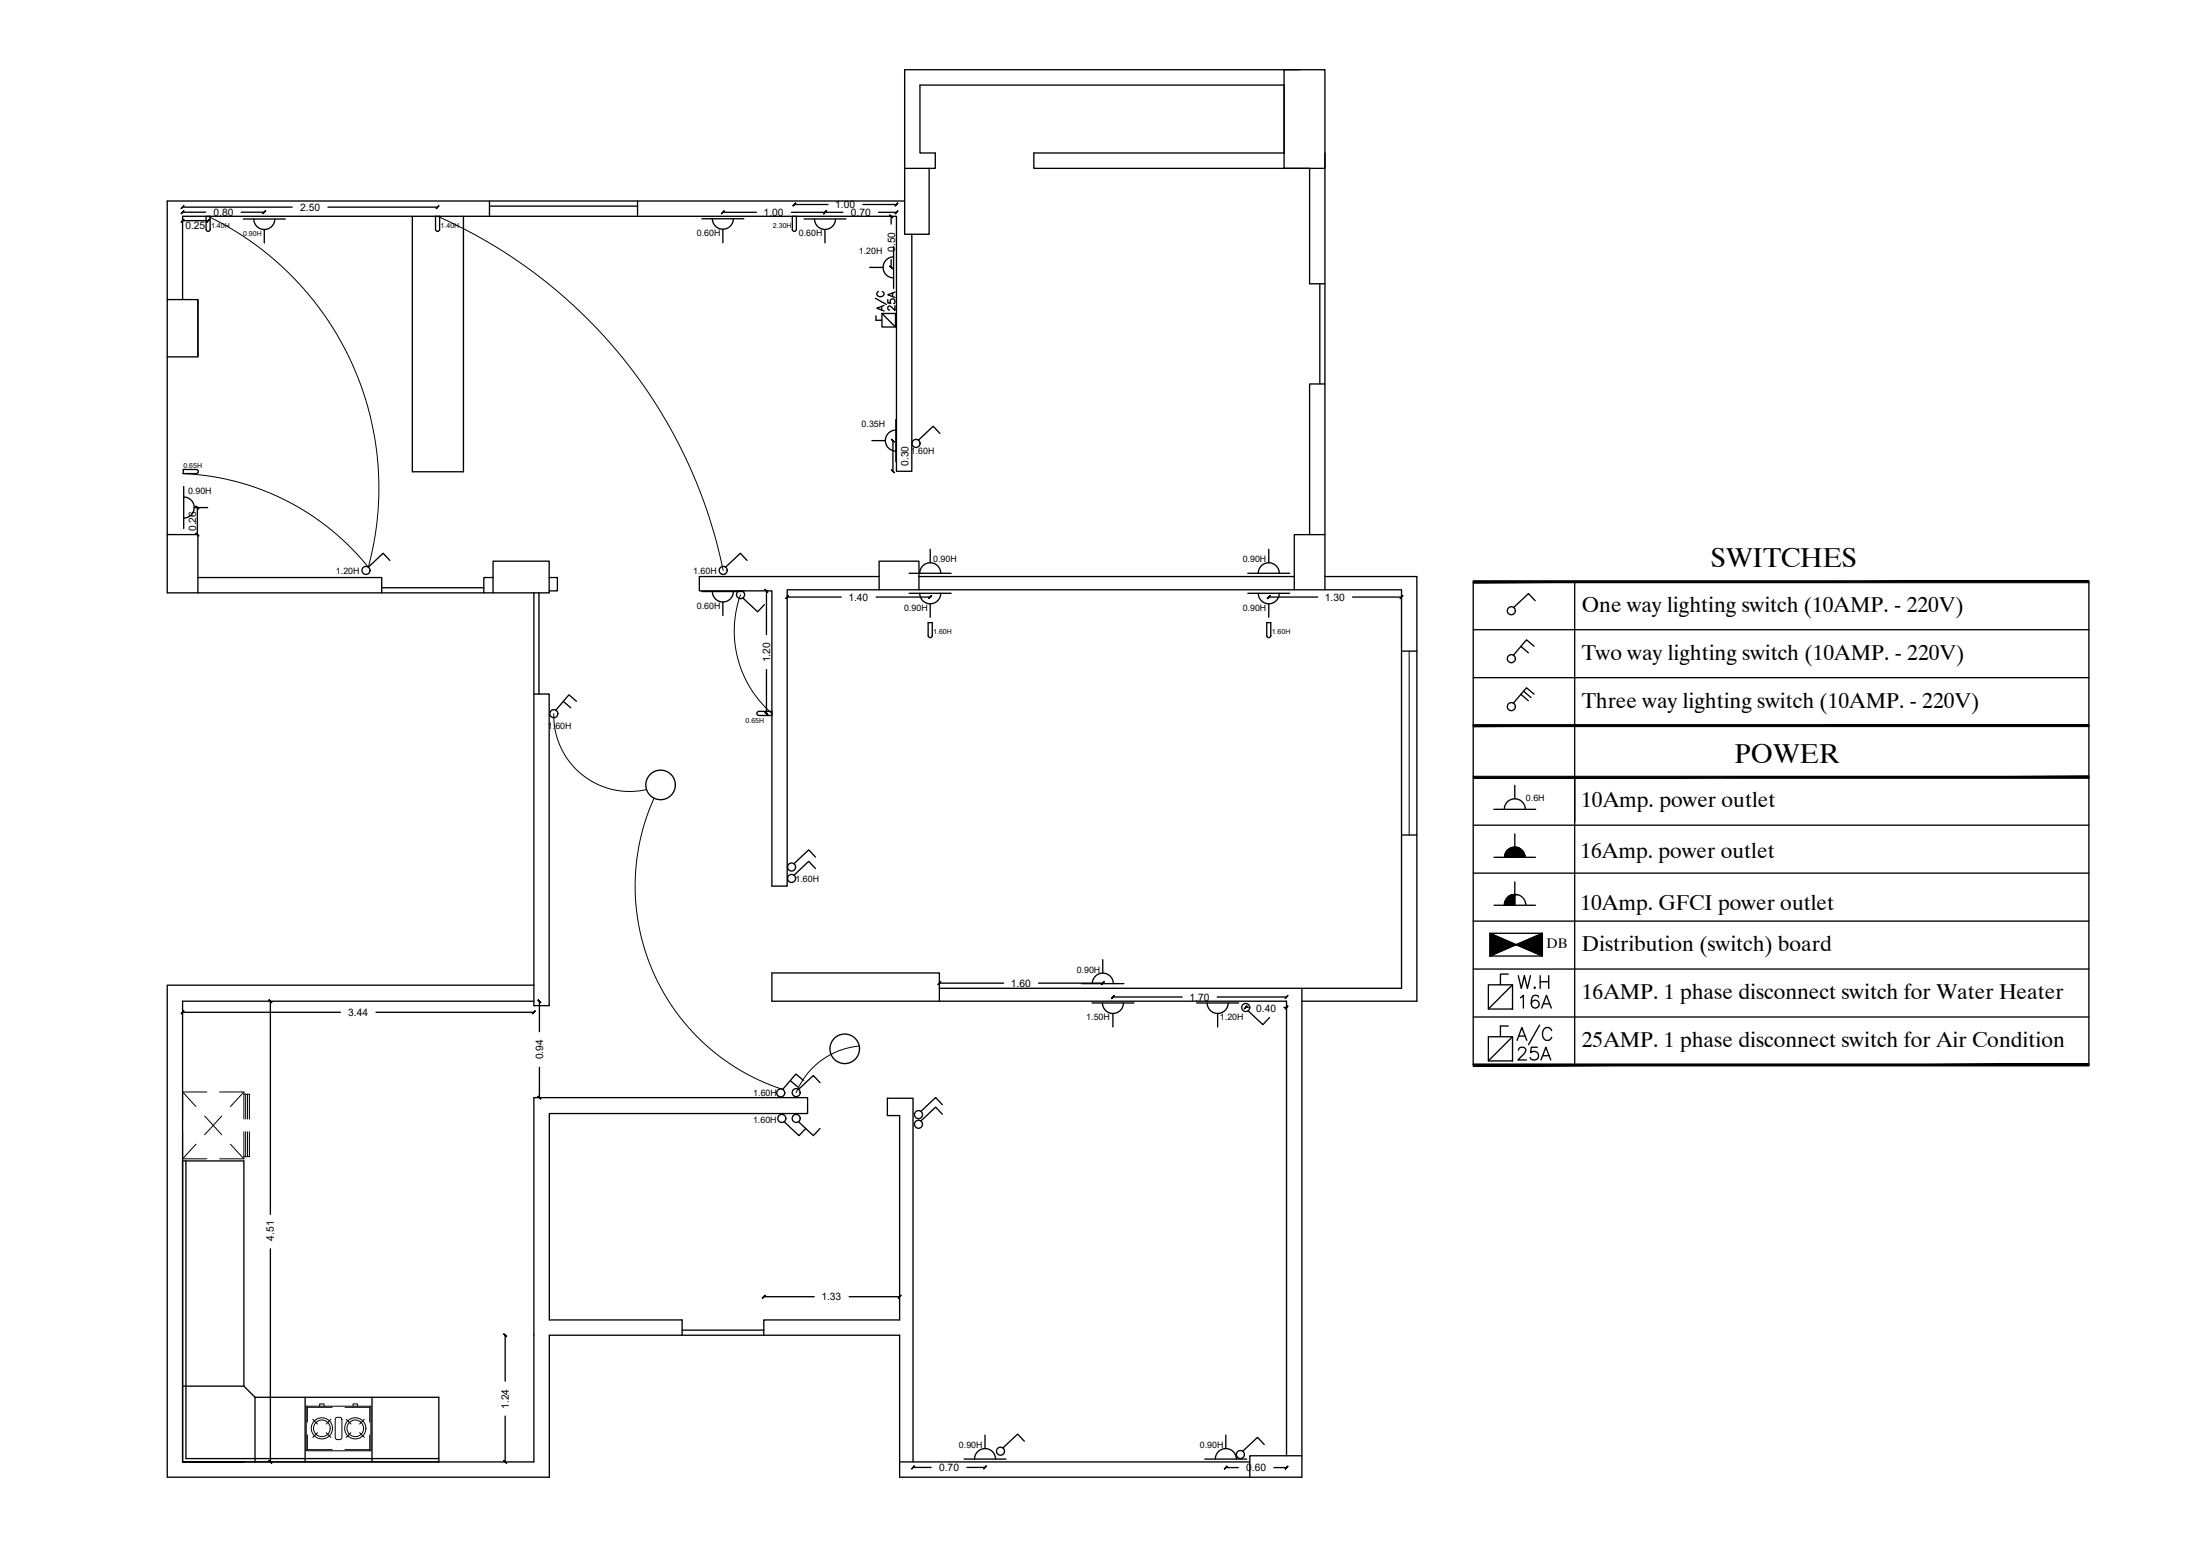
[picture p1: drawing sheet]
<svg xmlns="http://www.w3.org/2000/svg" width="420mm" height="297mm" viewBox="0 0 420 297" stroke-linecap="round" stroke-linejoin="round" font-family="sans-serif">
<!-- layer: 0 -->
<g fill="none" stroke="#000" stroke-width=".25">
<path d="M245.2 13.3h7.8v18.8h-7.8zM248.2 13.3h-75.4v31.4h4.7v-12.6M93.5 39.3h28.3M93.5 38.4v2.9M121.8 38.4v2.9M172.8 38.4h-140.9v74.8h73v-.4h1.5v-2.5h-1.5M172.8 32.1h5.8v-2.9h-2.9v-13h69.5v13h-47.8v2.9h52.7v22.1h2.9M253 29.2v83.4M31.9 57.2h5.9v10.9h-5.9M37.8 57.2v10.9M78.8 41.3v48.8h9.7v-48.8M174.1 44.7v45.3h-2.9v-48.7h-136.3v15.9"/>
<path d="M252.1 54.2v19.1M253 73.3h-2.9v28.8M31.9 102.1h5.9v11.1M37.8 110.3h35.1v2.9M72.9 112.2h19.5M94.2 110.3h-1.8v2.9M102 113.2v78.8h2.9v-59.5h-2.9M102.9 113.2v19.3M104.9 112.8v-5.7h-10.7v6.1M167.9 112.6v-5.5h7.6v5.5M167.9 110.1h-34.3v2.7h13.8v56.4h2.9v-56.6h117.4v76.1h-88.3M175.5 110.1h71.7"/>
<path d="M253 102.1h-5.8v10.5M253 110.1h17.6v81h-22M267.7 124.3h2.9M267.7 159.4h2.9M102 191.1h-67.1v88h67.1v-69.6h52.2v3.1h-49.3v39.4h25.4v2.9M102 188.1h-70.1v93.9h73v-27.1h66.9v27.1h76.8v-93.3M179.4 191.1v-5.4h-32v5.4h98.3v86.8M169.5 209.6v3.4h2.3v39h-25.9v2.9M169.5 209.7h4.9v69.4M34.9 221.6h11.7v43M35.5 221.6v56.8h48.3M130.3 253.9h15.6"/>
<path d="M34.9 264.6h11.7M46.6 264.6l2.1 2.1M48.7 266.7h35.1v12.4h-48.9h11.7M48.7 266.7v12.4M58.3 266.7v12.4M71 266.7v12.4M171.8 279.1h66.9M248.6 277.9h-9.9v4.1"/>
<circle cx="126.2" cy="149.8" r="2.82"/>
<circle cx="161.3" cy="200.2" r="2.82"/>
</g>
<!-- layer: elect -->
<g fill="none" stroke="#000" stroke-width=".25">
<path d="M39.4 41.3h.7v2.5a.39 .39 0 0 1-.4 .4 .39 .39 0 0 1-.3-.4zM46.5 41.8h8M48.5 41.8a2.01 2.01 0 0 0 2 2 2.01 2.01 0 0 0 2-2M50.5 43.8v2.6M83.2 41.3h.8v2.5a.39 .39 0 0 1-.4 .4 .39 .39 0 0 1-.4-.4zM134 41.8h8.1M136 41.8a2.01 2.01 0 0 0 2.1 2 2.01 2.01 0 0 0 2-2M138 43.8v2.5M151.3 41.3h.8v2.5a.39 .39 0 0 1-.4 .4 .39 .39 0 0 1-.4-.4zM153.6 41.8h8M155.6 41.8a2.01 2.01 0 0 0 2 2 2.01 2.01 0 0 0 2-2M157.6 43.8v2.6"/>
<path d="M166.1 51.1h2.6M170.7 47v8.1M170.7 49a2.01 2.01 0 0 0-2 2 2.01 2.01 0 0 0 2 2.1M35.1 92.9v8M35.1 94.9a2.01 2.01 0 0 1 2 2 2.01 2.01 0 0 1-2 2M37.1 96.9h2.6M37.5 90.4a.39 .39 0 0 0 .4-.4 .39 .39 0 0 0-.4-.4h-2.5v.8h2.5M166.5 84.1h2.6M171.1 80.1v8M171.1 82.1a2.01 2.01 0 0 0-2 2 2.01 2.01 0 0 0 2 2M179.5 82.7l-1.3-1.3-2.8 2.6M74.5 107l-1.3-1.4-2.9 2.7"/>
<path d="M134 112.9h8.1M136 112.9a2.01 2.01 0 0 0 2.1 2 2.01 2.01 0 0 0 2-2M138 114.9v2.6M141.9 114.1l2.8 2.7 1.3-1.4M142.7 107l-1.3-1.4-2.8 2.7M173.6 113.3h8.1M173.6 109.4h8.1M175.7 113.3a2.01 2.01 0 0 0 2 2 2.01 2.01 0 0 0 2-2M175.7 109.4a2.01 2.01 0 0 1 2-2 2.01 2.01 0 0 1 2 2M177.7 104.9v2.5M177.7 115.3v2.5M238.3 113.3h8"/>
<path d="M238.3 109.4h8M240.3 113.3a2.01 2.01 0 0 0 2 2 2.01 2.01 0 0 0 2-2M240.3 109.4a2.01 2.01 0 0 1 2-2 2.01 2.01 0 0 1 2 2M242.3 104.9v2.5M242.3 115.3v2.5M281.4 111.1v92.2h117.5v-92.2M293.2 114.7l-1.3-1.4-2.8 2.7M300.7 111.1v92.2M107.6 133.9l1.4 1.2M110.1 133.9l-1.4-1.3-2.6 3M144.9 135.8h2.5v.8h-2.5M144.9 135.8a.39 .39 0 0 0-.4 .4 .39 .39 0 0 0 .4 .4"/>
<path d="M177.3 121.3v-2.4h.7v2.4M177.3 121.3a.39 .39 0 0 0 .4 .4 .39 .39 0 0 0 .3-.4M241.9 121.3a.39 .39 0 0 0 .4 .4 .39 .39 0 0 0 .4-.4M241.9 121.3v-2.4h.8v2.4M281.4 138.5h117.5M281.4 129.4h117.5M281.4 120.2h117.5M290.5 123.4l1.4 1.2M290.5 132.5l1.4 1.3M291 131.9l1.4 1.3M293 123.4l-1.5-1.3-2.5 3M293 132.5l-1.5-1.2-2.5 2.9"/>
<path d="M281.4 157.5h117.5M285.3 154.5h8M287.3 154.5a2.01 2.01 0 0 1 2-2 2.01 2.01 0 0 1 2 2M289.3 149.9v2.6M289.3 159.2v2.6M155.7 165.8l-1.3-1.4-2.8 2.7M155.7 163.6l-1.3-1.4-2.8 2.7M281.4 175.8h117.5M281.4 166.7h117.5M284.6 178.2l10 4.3M285.3 163.7h7.9M285.3 172.8h7.9"/>
<path d="M287.3 172.8a2.05 2.05 0 0 1 2.1-2.1 2.05 2.05 0 0 1 2 2.1M289.3 168.3v4.5M294.6 178.2l-10 4.3v-4.3h10v4.3h-10M206.6 187.8h8M208.5 191.5h8.1M208.6 187.8a2.01 2.01 0 0 1 2-2 2.01 2.01 0 0 1 2 2M210.5 191.5a2.01 2.01 0 0 0 2.1 2 2.01 2.01 0 0 0 2-2M210.6 183.2v2.6M212.5 193.5v2.5M228.5 191.5h8M230.5 191.5a2.01 2.01 0 0 0 2.1 2 2.01 2.01 0 0 0 2-2M232.5 193.5v2.5"/>
<path d="M238.4 193l2.8 2.6 1.3-1.4M281.4 194.1h117.5M281.4 185h117.5M284.2 188h4.7v4.6h-4.7zM284.2 197.9h4.7v4.6h-4.7zM288.1 186h-1.5v1.9M288.9 188l-4.7 4.6M288.9 197.9l-4.7 4.6M149.8 214.1l2.8 2.7 1.3-1.4M150.9 206.3l1.5 1.2M152.5 214.1l2.8 2.7 1.3-1.4M153.4 206.3l-1.4-1.3-2.5 3"/>
<path d="M156.6 206.7l-1.3-1.4-2.8 2.7M180 210.9l-1.3-1.4-2.8 2.7M180 212.7l-1.3-1.4-2.8 2.7M184.1 278.5h8M186.1 278.5a2.01 2.01 0 0 1 2-2 2.01 2.01 0 0 1 2 2M188.1 274v2.5M195.6 275.1l-1.2-1.3-2.9 2.6M230.1 278.5h8M232.1 278.5a2.01 2.01 0 0 1 2-2 2.01 2.01 0 0 1 2 2M234.1 274v2.5M241.4 275.8l-1.2-1.4-2.9 2.6"/>
<circle cx="174.9" cy="84.6" r=".77"/>
<circle cx="69.9" cy="108.9" r=".77"/>
<circle cx="138.1" cy="108.9" r=".77"/>
<circle cx="141.4" cy="113.5" r=".77"/>
<circle cx="288.6" cy="116.6" r=".77"/>
<circle cx="105.8" cy="136.2" r=".77"/>
<circle cx="288.6" cy="125.7" r=".77"/>
<circle cx="288.6" cy="134.9" r=".77"/>
<circle cx="151.2" cy="167.7" r=".77"/>
<circle cx="151.2" cy="165.5" r=".77"/>
<circle cx="237.9" cy="192.3" r=".77"/>
<circle cx="149.1" cy="208.6" r=".77"/>
<circle cx="149.3" cy="213.5" r=".77"/>
<circle cx="152.1" cy="208.6" r=".77"/>
<circle cx="152.1" cy="213.5" r=".77"/>
<circle cx="175.4" cy="212.8" r=".77"/>
<circle cx="175.4" cy="214.6" r=".77"/>
<circle cx="191.1" cy="277" r=".77"/>
<circle cx="236.9" cy="277.7" r=".77"/>
</g>
<g fill="#000" stroke="#000" stroke-width=".19">
<path d="M284.6 178.2l5 2.1h-5zM287.3 163.4l2 .3h-2zM289 170.8l.3-.1zM289.6 180.3l5-2.1v2.1zM284.6 180.3h5l-5 2.2zM289.6 180.3h5v2.2z"/>
<path d="M281.4 110.9v.3l117.5-.3zM281.4 111.2l117.5-.3v.3z"/>
<path d="M281.4 138.3v.4l117.5-.4zM281.4 138.7l117.5-.4v.4z"/>
<path d="M281.4 148.2v.4l117.5-.4zM281.4 148.6l117.5-.4v.4z"/>
<path d="M287.6 162.6l-.1 .2 1.8 .9zM287.5 162.8l1.8 .9-1.9-.6zM287.4 163.1l-.1 .3 2 .3z"/>
<path d="M288 162.2l1.3 1.5-1.1-1.7zM287.8 162.4l.2-.2 1.3 1.5zM287.8 162.4l-.2 .2 1.7 1.1z"/>
<path d="M288.7 161.8l.6 1.9-.3-2zM288.5 161.9l.2-.1 .6 1.9zM288.2 162l1.1 1.7-.8-1.8z"/>
<path d="M289 170.8h.3zM288.7 170.8h.6z"/>
<path d="M288.7 170.8l.6 .1v-.1zM288.5 170.9l.2-.1 .6 .1z"/>
<path d="M288.5 170.9l.8 .2v-.2zM288.2 171.1l.3-.2 .8 .2z"/>
<path d="M288.2 171.1l1.1 .2v-.2zM288 171.3l.2-.2 1.1 .2z"/>
<path d="M288 171.3l1.3 .2v-.2zM288 171.3l1.3 .2h-1.5z"/>
<path d="M287.8 171.5l1.5 .2v-.2zM287.8 171.5l1.5 .2h-1.7z"/>
<path d="M287.6 171.7l1.7 .3v-.3zM287.6 171.7l1.7 .3h-1.8z"/>
<path d="M287.5 172l1.8 .2v-.2zM287.5 172l1.8 .2h-1.9z"/>
<path d="M287.4 172.2l1.9 .3v-.3zM287.4 172.2l1.9 .3h-2z"/>
<path d="M287.3 172.5l2 .3v-.3zM287.3 172.5l2 .3h-2z"/>
<path d="M289.6 161.7l-.3 2 .5-1.9zM289.3 161.7h.3l-.3 2zM289 161.7l.3 2v-2z"/>
<path d="M290.4 162l-1.1 1.7 1.3-1.5zM290.1 161.9l.3 .1-1.1 1.7zM289.8 161.8l-.5 1.9 .8-1.8z"/>
<path d="M289.3 163.7l1.8-.9-.1-.2zM289.3 163.7l1.5-1.3 .2 .2zM290.6 162.2l-1.3 1.5 1.5-1.3z"/>
<path d="M289.3 163.7h2v-.3zM289.3 163.7l1.9-.6 .1 .3zM289.3 163.7l1.9-.6-.1-.3z"/>
<path d="M281.4 203.1v.4l117.5-.4zM281.4 203.5l117.5-.4v.4z"/>
</g>
<!-- layer: dim -->
<g fill="none" stroke="#000" stroke-width=".25">
<path d="M34.9 39.5h20.9M62.6 39.5h21M151.7 39h6.4M164.8 39h6.4M34.9 40.5h4.4M34.9 42.1h4.8M46.1 40.5h4.4M138 40.5h6.5M151.1 40.5h9.9M167.8 40.5h3.4M170.2 41.3v1.5M170.2 49.6v1.5"/>
<path d="M37.7 96.9v5.2M170.5 84.1v5.9M146.4 112.8v8.4M150.3 114h10.4M167.3 114h10.4M242.3 114h9.4M258.3 114h9.4M146.4 127.8v8.4M34.9 193.2h30.1M51.6 191.1v40.7M71.8 193.2h30.2M103 191.1v5.8"/>
<path d="M179.4 187.7h12.3M198.3 187.7h12.3M212.5 190.3h13.3M232.5 190.3h13.2M237.9 192.3h.5M245.2 192.3h.5M103 203.7v5.8M51.6 238.4v40.7M96.5 254.9v8.7M145.9 247.5h9.6M162.2 247.5h9.6M96.5 270.3v8.8"/>
<path d="M174.4 280.1h3.4M184.6 280.1h3.5M234.1 280.2h2.4M243.3 280.2h2.4"/>
</g>
<g fill="#000" stroke="#000" stroke-width=".19">
<path d="M35.1 39.3l-.5 .5zM35.1 39.3l-.5 .5z"/>
<path d="M83.8 39.3l-.5 .5zM83.8 39.3l-.5 .5z"/>
<path d="M151.9 38.7l-.4 .6zM151.4 39.3l.5-.6z"/>
<path d="M170.9 39.3l.5-.6zM171.4 38.7l-.4 .6z"/>
<path d="M35.1 40.2l-.5 .6zM34.6 40.7l.5-.5z"/>
<path d="M35.1 41.8l-.5 .6zM35.1 41.8l-.5 .6z"/>
<path d="M39.5 42.4l.5-.6zM40 41.8l-.5 .6z"/>
<path d="M50.7 40.2l-.5 .6zM50.7 40.2l-.5 .6z"/>
<path d="M138.3 40.2l-.5 .6zM137.8 40.8l.5-.6z"/>
<path d="M157.3 40.8l.5-.6zM157.8 40.2l-.5 .6z"/>
<path d="M157.8 40.2l-.5 .6zM157.3 40.8l.5-.6z"/>
<path d="M170 50.8l.5 .5zM169.9 50.8l.6 .5z"/>
<path d="M169.9 41.1l.6 .4zM169.9 41.1l.6 .4z"/>
<path d="M170.9 40.8l.5-.6zM171.4 40.2l-.4 .6z"/>
<path d="M37.4 96.7l.6 .4zM37.4 96.7l.6 .4z"/>
<path d="M170.2 89.7l.6 .5zM170.2 89.7l.6 .5z"/>
<path d="M170.2 83.9l.6 .5zM170.2 83.9l.6 .5z"/>
<path d="M37.4 101.8l.6 .5zM37.4 101.8l.6 .5z"/>
<path d="M146.1 112.6l.6 .4zM146.1 112.6l.6 .4z"/>
<path d="M150.6 113.7l-.5 .6zM150.6 113.7l-.5 .6z"/>
<path d="M177.9 113.7l-.5 .6zM177.9 113.7l-.5 .6z"/>
<path d="M242.5 113.7l-.4 .6zM242.5 113.7l-.4 .6z"/>
<path d="M267.4 114.2l.5-.5zM267.9 113.7l-.5 .6z"/>
<path d="M146.1 135.9l.6 .5zM146.1 136l.5 .5z"/>
<path d="M35.1 193l-.5 .5zM35.1 193l-.5 .5z"/>
<path d="M51.3 190.9l.6 .5zM51.3 190.9l.6 .5z"/>
<path d="M101.7 193.5l.5-.5zM102.2 193l-.5 .5z"/>
<path d="M102.7 190.9l.6 .5zM102.7 190.9l.6 .5z"/>
<path d="M179.6 187.4l-.4 .6zM179.6 187.4l-.4 .6z"/>
<path d="M210.9 187.4l-.5 .6zM210.9 187.4l-.5 .6z"/>
<path d="M212.8 190l-.5 .6zM212.8 190l-.5 .6z"/>
<path d="M238.1 192l-.4 .6zM238.1 192l-.4 .6z"/>
<path d="M245.4 190.6l.5-.6zM245.9 190l-.4 .6z"/>
<path d="M245.4 192.5l.5-.5zM245.9 192l-.4 .6z"/>
<path d="M102.8 209.2l.5 .6zM102.7 209.3l.6 .5z"/>
<path d="M96.2 254.7l.6 .4zM96.2 254.7l.6 .4z"/>
<path d="M146.1 247.2l-.5 .6zM146.1 247.2l-.5 .6z"/>
<path d="M172 247.2l-.4 .6zM172 247.2l-.4 .6z"/>
<path d="M51.4 278.8l.5 .5zM51.3 278.8l.6 .5z"/>
<path d="M96.2 278.8l.6 .5zM96.2 278.8l.6 .5z"/>
<path d="M174.6 279.8l-.5 .6zM174.6 279.8l-.5 .6z"/>
<path d="M234.3 279.9l-.4 .6zM233.8 280.4l.5-.5z"/>
<path d="M187.8 280.4l.6-.6zM188.4 279.8l-.5 .6z"/>
<path d="M245.4 280.4l.5-.5zM245.9 279.9l-.4 .6z"/>
</g>
<!-- layer: waier -->
<path d="M39.7 41.3a57.6 57.6 0 0 1 30.6 67 48.2 48.2 0 0 0-35.4-17.9M83.6 41.3a94.7 94.7 0 0 1 54.5 67.6M141.4 113.5a20.8 20.8 0 0 0 6 22.7M105.8 136.2a14.5 14.5 0 0 0 17.7 14.5M269.1 124.3v35.1M124.9 152.4a40.8 40.8 0 0 0 24.6 55.6M164.1 199.7a14.4 14.4 0 0 0-12 8.9" fill="none" stroke="#000" stroke-width=".19"/>
<!-- layer: NOI THAT -->
<g fill="none" stroke="#000" stroke-width=".19">
<path d="M34.9 216.1v5.1M34.9 208.5l2.5 2.7M37.4 218.4l-2.5 2.8M39.1 213l3.3 3.6M39.5 208.5h-4.6v5.1M41.9 208.5h4.7v5.1M42.4 213l-3.3 3.6M44 218.4l2.6 2.8M46.6 216.1v5.1h-4.7M46.6 208.9h1v4.7M46.6 208.5l-2.6 2.7M46.9 208.9v4.7"/>
<path d="M46.9 216.1v4.7M47.3 208.9v4.7M47.3 216.1v4.7M47.6 216.1v4.7h-1M34.9 221.2h4.6M58.5 268.4h12.3v8.6h-12.3zM58.7 273.9v2.8h4.7M59.7 270.9l.9 1M60.6 273.5l-.9 .9M61.9 268.4v-.4h-.9v.5M62.3 273.5l.9 .9M63.2 270.9l-.9 1"/>
<path d="M63.4 268.7h-4.7v2.8M64.1 270.7l.3-.1h.5l.4 .3v3.5l-.4 .4h-.6l-.3-.3v-3.5zM65.9 268.7h4.7v2.8M66.1 270.9l.9 1M67 273.5l-.9 .9M68.3 268.4v-.4h-.9v.5M68.7 273.5l.9 .9M69.6 270.9l-.9 1M70.6 273.9v2.8h-4.7"/>
<circle cx="61.5" cy="272.7" r="1.59"/>
<circle cx="61.5" cy="272.7" r="2.02"/>
<circle cx="67.9" cy="272.7" r="1.59"/>
<circle cx="67.9" cy="272.7" r="2.02"/>
</g>
<text font-size="7.5" x="288.6" y="200.7">A/C</text>
<g font-size="5.7">
<text x="288.6" y="189.8">W.H</text>
<text x="289.3" y="193.7">16A</text>
<text x="288.6" y="203.6">25A</text>
</g>
<text font-size="5.3" x="170" y="60.7" transform="rotate(-90 170 60.7)">A/C</text>
<g font-size="5.2">
<text x="326.7" y="108.3">SWITCHES</text>
<text x="331.2" y="145.6">POWER</text>
</g>
<text font-size="4.4" x="171.8" y="60.3" transform="rotate(-90 171.8 60.3)">25A</text>
<g font-size="4.1">
<text x="302.1" y="116.8">One way lighting switch (10AMP. - 220V)</text>
<text x="302.1" y="126">Two way lighting switch (10AMP. - 220V)</text>
<text x="302.1" y="135.1">Three way lighting switch (10AMP. - 220V)</text>
<text x="302" y="154.1">10Amp. power outlet</text>
<text x="301.8" y="163.9">16Amp. power outlet</text>
<text x="301.8" y="173.7">10Amp. GFCI power outlet</text>
<text x="302.1" y="181.5">Distribution (switch) board</text>
<text x="302.1" y="190.7">16AMP. 1 phase disconnect switch for Water Heater</text>
<text x="302.1" y="199.8">25AMP. 1 phase disconnect switch for Air Condition</text>
</g>
<text font-size="2.7" x="295.4" y="181">DB</text>
<g font-size="2">
<text x="40.8" y="41.2">0.80</text>
<text x="57.3" y="40.2">2.50</text>
<text x="145.8" y="41.2">1.00</text>
<text x="159.5" y="39.7">1.00</text>
<text x="162.5" y="41.2">0.70</text>
<text x="35.4" y="43.8">0.25</text>
<text x="170.9" y="48.1" transform="rotate(-90 170.9 48.1)">0.50</text>
<text x="173.5" y="88.9" transform="rotate(-90 173.5 88.9)">0.30</text>
<text x="37.5" y="101.4" transform="rotate(-90 37.5 101.4)">0.26</text>
<text x="162" y="114.7">1.40</text>
<text x="253" y="114.7">1.30</text>
<text x="147.1" y="126.5" transform="rotate(-90 147.1 126.5)">1.20</text>
<text x="193" y="188.4">1.60</text>
<text x="227.2" y="191">1.70</text>
<text x="66.5" y="193.9">3.44</text>
<text x="239.9" y="193.3">0.40</text>
<text x="103.7" y="202.2" transform="rotate(-90 103.7 202.2)">0.94</text>
<text x="52.3" y="236.9" transform="rotate(-90 52.3 236.9)">4.51</text>
<text x="156.9" y="248.2">1.33</text>
<text x="97.2" y="269" transform="rotate(-90 97.2 269)">1.24</text>
<text x="179.3" y="280.8">0.70</text>
<text x="238" y="280.8">0.60</text>
</g>
<g font-size="1.7">
<text x="133.1" y="45.1">0.60H</text>
<text x="152.6" y="45.1">0.60H</text>
<text x="164" y="48.4">1.20H</text>
<text x="164.6" y="81.5">0.35H</text>
<text x="173.9" y="86.7">1.60H</text>
<text x="35.9" y="94.2">0.90H</text>
<text x="178.2" y="107.3">0.90H</text>
<text x="237.3" y="107.3">0.90H</text>
<text x="64.2" y="109.5">1.20H</text>
<text x="132.4" y="109.5">1.60H</text>
<text x="133.1" y="116.2">0.60H</text>
<text x="172.7" y="116.6">0.90H</text>
<text x="237.3" y="116.6">0.90H</text>
<text x="104.6" y="139.1">1.60H</text>
<text x="291.4" y="152.9">0.6H</text>
<text x="151.9" y="168.3">1.60H</text>
<text x="205.6" y="185.6">0.90H</text>
<text x="207.5" y="194.8">1.50H</text>
<text x="233" y="194.8">1.20H</text>
<text x="143.9" y="209.3">1.60H</text>
<text x="143.8" y="214.3">1.60H</text>
<text x="183.1" y="276.4">0.90H</text>
<text x="229.1" y="276.4">0.90H</text>
</g>
<g font-size="1.3">
<text x="40.3" y="43.5">1.40H</text>
<text x="46.4" y="45.1">0.90H</text>
<text x="84.1" y="43.5">1.40H</text>
<text x="147.6" y="43.5">2.30H</text>
<text x="35" y="89.4">0.65H</text>
<text x="178.2" y="121.1">1.60H</text>
<text x="242.9" y="121.1">1.60H</text>
<text x="142.4" y="138.1">0.65H</text>
</g>
</svg>
